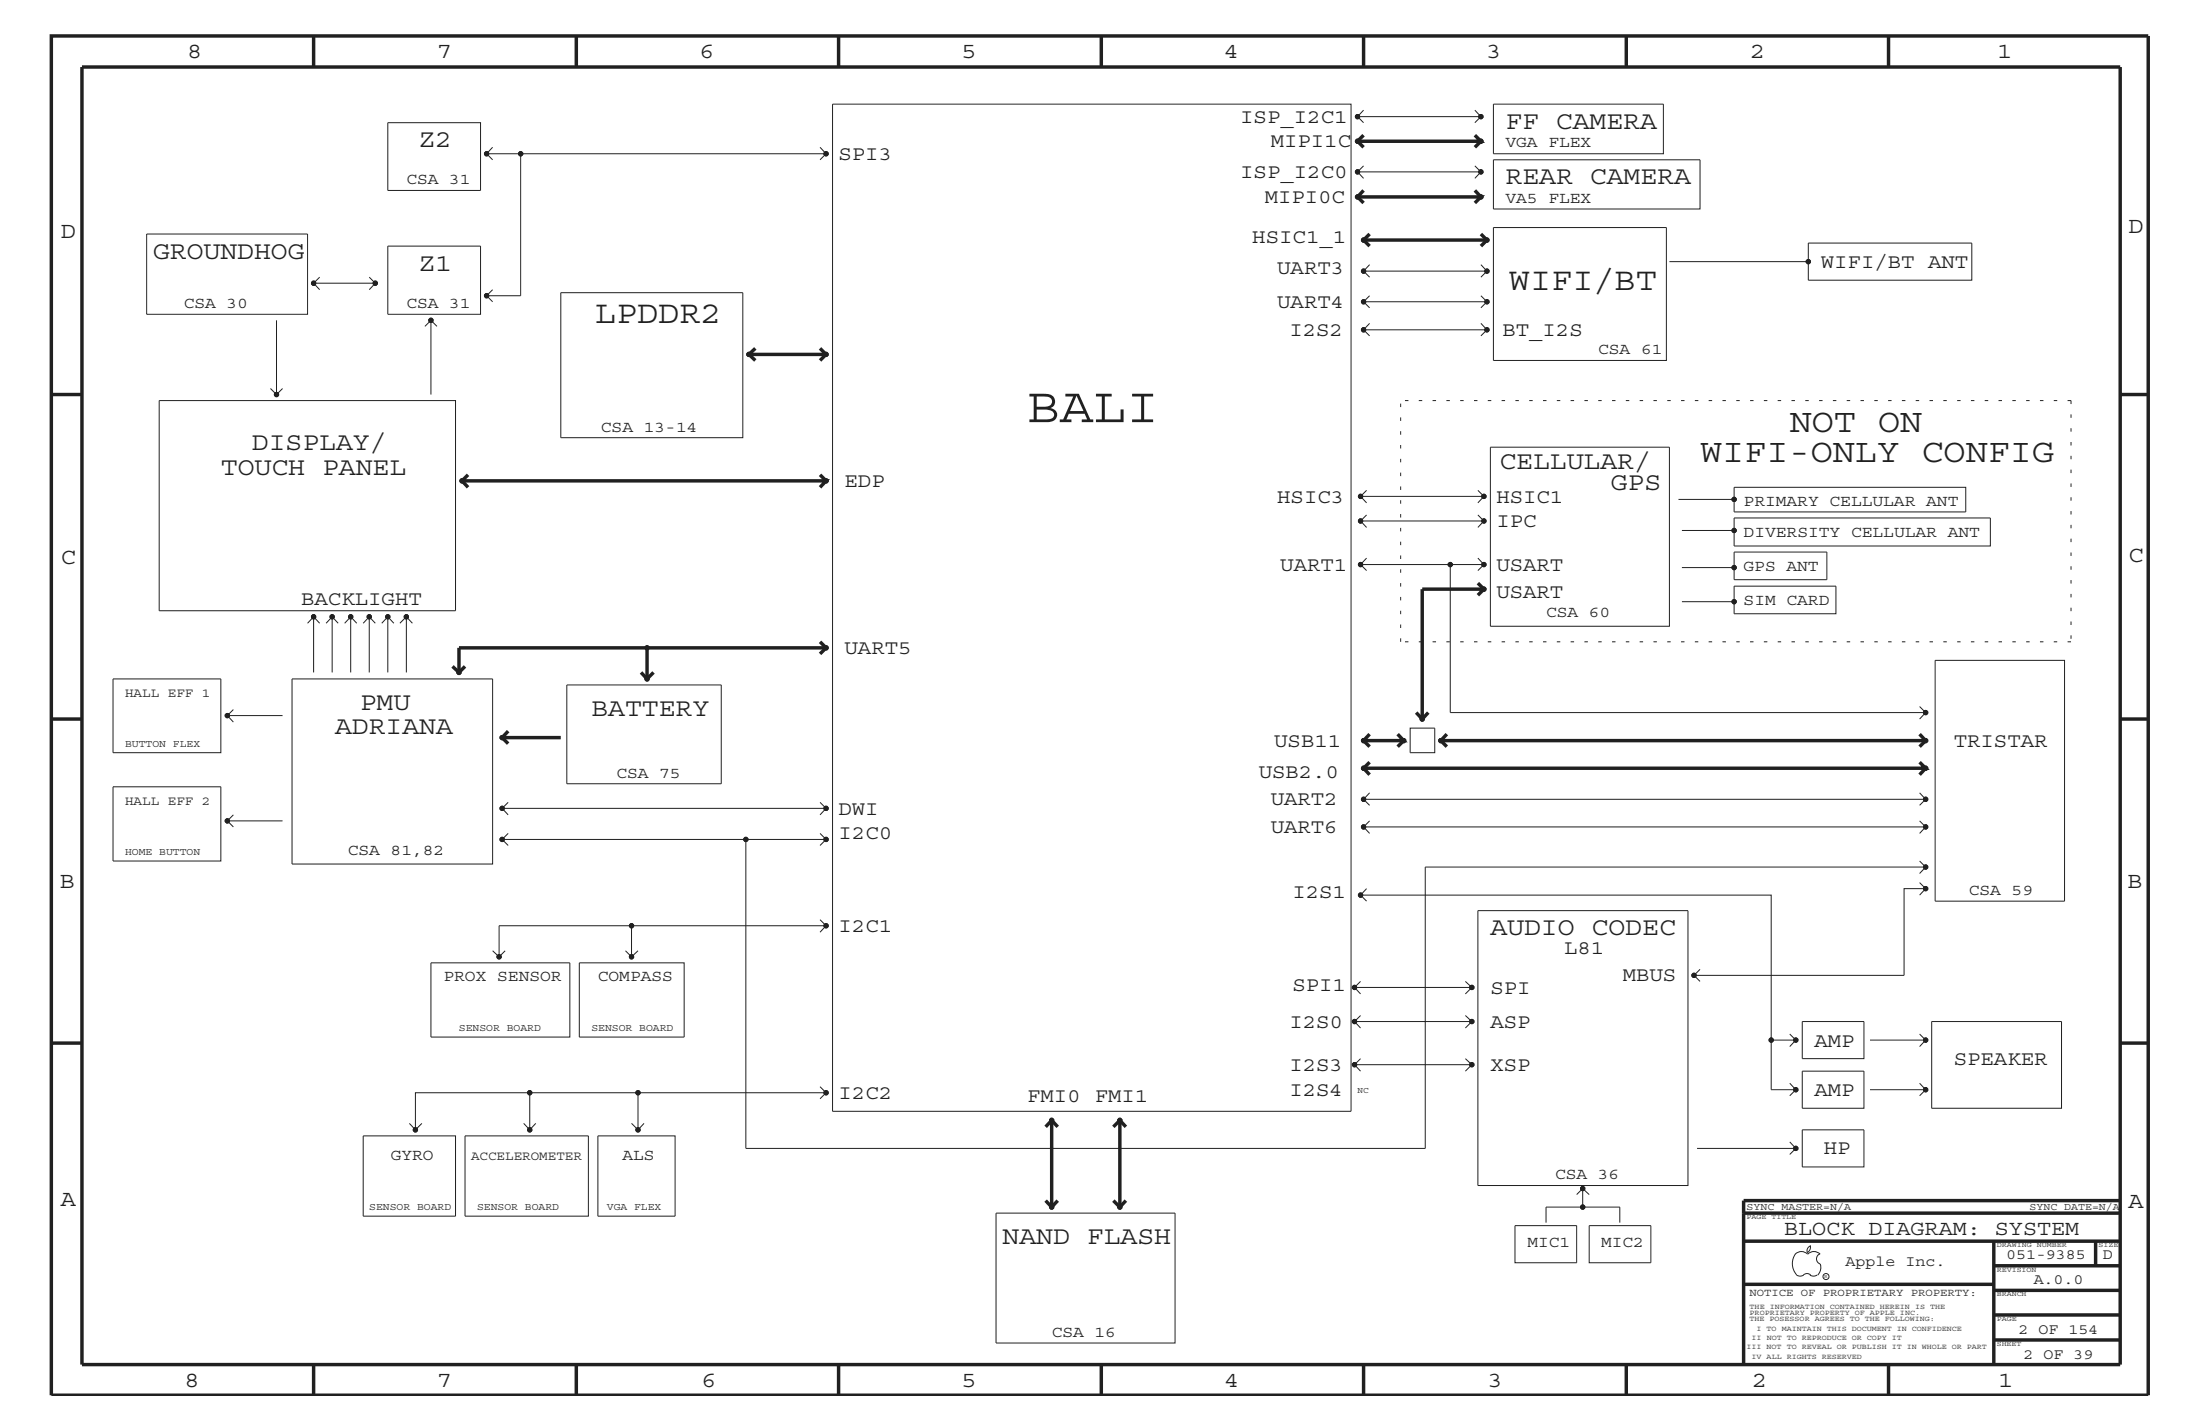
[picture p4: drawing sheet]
<svg xmlns="http://www.w3.org/2000/svg" width="432mm" height="279mm" viewBox="0 0 432 279" stroke-linecap="round" stroke-linejoin="round" font-family="sans-serif">
<g fill="none" stroke="#231f20" stroke-width=".68" stroke-linecap="butt">
<path d="M10.1 7.1h411.5v266.7h-411.5zM16.1 13.2h400v254.5h-400zM61.6 7.1v6.1M113.1 7.1v6.1M164.6 7.1v6.1M216.2 7.1v6.1M267.6 7.1v6.1M319.2 7.1v6.1M370.7 7.1v6.1M266.4 38.6h24.3l-1.2 1.2M266.4 38.6l1.2 1.2M266.4 27.7l1.2 1.2"/>
<path d="M267.6 37.4l-1.2 1.2M267.6 26.5l-1.2 1.2M289.5 26.5l1.2 1.2h-24.3M289.5 37.4l1.2 1.2M290.7 27.7l-1.2 1.2M267.6 47.1l1.2 1.2M267.6 47.1h24.2M268.8 45.9l-1.2 1.2M290.7 45.9l1.1 1.2M291.8 47.1l-1.1 1.2M10.1 77.4h6M147 69.5l1.3 1.2"/>
<path d="M147 69.5h15.1M148.3 68.4l-1.3 1.1M161 68.4l1.1 1.1M162.1 69.5l-1.1 1.2M416.1 77.4h5.5M90.7 94.3h71.4l-1.1 1.3M90.7 94.3l1.2 1.3M91.9 93.2l-1.2 1.1M161 93.2l1.1 1.1M290.1 114.4l1.2 1.2M291.3 115.6h-12.2v25.5M291.3 115.6l-1.2 1.2"/>
<path d="M88.8 130.8l1.3 1.1M91.3 130.8l-1.2 1.1M125.8 131.9l1.2 1.3M127 127.1v6.1M128.3 131.9l-1.3 1.3M161 125.9l1.1 1.2M162.1 127.1h-72v4.8M162.1 127.1l-1.1 1.2M278 139.8l1.1 1.3 1.2-1.3M10.1 141.1h6M98.6 144.7h11.5M98.6 144.7l1.1 1.2"/>
<path d="M99.7 143.5l-1.1 1.2M267.6 150.7l1.2 1.3M267.6 145.3l1.2 1.2M268.8 149.5l-1.2 1.2M268.8 144l-1.2 1.3M274.3 144l1.2 1.3h-7.9M275.5 145.3l-1.2 1.2M282.8 145.3l1.2 1.2M282.8 145.3h95.2M284 144l-1.2 1.3M376.8 149.5l1.2 1.2h-110.4M376.8 144l1.2 1.3"/>
<path d="M378 145.3l-1.2 1.2M378 150.7l-1.2 1.3M416.1 141.1h5.5M10.1 204.7h6M206.4 219.8v17M206.4 219.8l1.2 1.3M206.4 219.8l-1.2 1.3M219.8 219.8v17M219.8 219.8l1.2 1.3M219.8 219.8l-1.3 1.3M416.1 204.7h5.5M205.2 235.6l1.2 1.2"/>
<path d="M207.6 235.6l-1.2 1.2M218.5 235.6l1.3 1.2M221 235.6l-1.2 1.2M342.2 238h73.9M416.1 235.6h-73.9v32.1M342.2 243.5h73.9M342.2 252h49.1M391.3 248.4h24.8M391.3 243.5v24.2M391.3 258h24.8M391.3 253.2h24.8M411.3 243.5v4.9"/>
<path d="M61.6 267.7v6.1M113.1 267.7v6.1M164.6 267.7v6.1M216.2 268v5.8M267.6 267.7v6.1M319.2 267.7v6.1M370.7 267.7v6.1M391.3 262.9h24.8"/>
</g>
<g fill="none" stroke="#231f20" stroke-width=".2">
<path d="M76.1 24.1h18.2v13.3h-18.2zM95.5 30.2l1.2 1.2M96.7 28.9l-1.2 1.3M102.2 30.2v27.8h-6.7M161 28.9l1.1 1.3h-66.6M162.1 30.2l-1.1 1.2M163.4 20.4h101.8v197.6h-101.8zM266.4 33.7h24.3l-1.2 1.3M266.4 22.9l1.2 1.2M266.4 22.9h24.3M266.4 33.7l1.2 1.3M267.6 21.6l-1.2 1.3"/>
<path d="M267.6 32.5l-1.2 1.2M289.5 21.6l1.2 1.3M289.5 32.5l1.2 1.2M290.7 22.9l-1.2 1.2M293.1 20.4h33.4v9.8h-33.4zM293.1 31.4h40.6v9.6h-40.6zM28.8 45.9h31.6v15.8h-31.6zM61.6 55.6l1.1 1.2M62.7 54.4l-1.1 1.2M72.5 54.4l1.2 1.2h-12.1M73.7 55.6l-1.2 1.2M76.1 48.3h18.2v13.4h-18.2z"/>
<path d="M95.5 58l1.2 1.2M96.7 56.8l-1.2 1.2M110.1 57.4h35.7v28.5h-35.7zM267.6 53.2l1.2 1.2M267.6 53.2h24.2M267.6 59.2l1.2 1.2M268.8 51.9l-1.2 1.3M268.8 58l-1.2 1.2M290.7 58l1.1 1.2h-24.2M290.7 51.9l1.1 1.3M291.8 53.2l-1.1 1.2M291.8 59.2l-1.1 1.2"/>
<path d="M293.1 44.6h34v26.1h-34zM327.7 51.3h27.2M354.9 47.7h32.1v7.3h-32.1zM31.2 78.6h58.2v41.2h-58.2zM53.1 76.2l1.2 1.2M54.3 62.9v14.5l1.2-1.2M84.6 62.9v14.5M84.6 62.9l1.2 1.1M84.6 62.9l-1.2 1.1M267.6 64.7l1.2 1.2M267.6 64.7h24.2M268.8 63.4l-1.2 1.3"/>
<path d="M290.7 63.4l1.1 1.3M291.8 64.7l-1.1 1.2M267 97.4h24.3l-1.2 1.3M267 97.4l1.2 1.3M268.2 96.2l-1.2 1.2M290.1 96.2l1.2 1.2M292.5 87.7h35.2v35.2h-35.2zM329.4 98h11M340.4 95.6h45.4v4.8h-45.4zM267 102.2h24.3l-1.2 1.3M267 102.2l1.2 1.3M267 110.8l1.2 1.2"/>
<path d="M268.2 101l-1.2 1.2M268.2 109.5l-1.2 1.3M284.6 110.8v29h93.4M290.1 109.5l1.2 1.3h-24.3M290.1 101l1.2 1.2M291.3 110.8l-1.2 1.2M330.1 118.1h10.3v-3.1h19.9v5.4h-19.9v-2.3M330.1 104.1h10.3v-2.5h50.3v5.5h-50.3v-3M330.1 111.4h10.3v-3.1h18.2v5.4h-18.2v-2.3M22.2 133.2h21.1v14.5h-21.1zM45.8 139.2l-1.2 1.2M57.3 133.2h39.4v36.3h-39.4z"/>
<path d="M61.6 121v10.9M61.6 121l-1.2 1.3M61.6 121l1.1 1.3M65.2 121v10.9M65.2 121l1.2 1.3M65.2 121l-1.2 1.3M68.8 121v10.9M68.8 121l-1.2 1.3M68.8 121l1.2 1.3M72.5 121v10.9M72.5 121l-1.2 1.3M72.5 121l1.2 1.3"/>
<path d="M76.1 121v10.9M76.1 121l1.2 1.3M76.1 121l-1.2 1.3M79.8 121v10.9M79.8 121l-1.3 1.3M79.8 121l1.1 1.3M111.3 134.4h30.3v19.4h-30.3zM376.8 138.6l1.2 1.2M378 139.8l-1.2 1.3M379.8 129.6h25.4v47.2h-25.4zM22.2 154.4h21.1v14.5h-21.1zM44.6 140.4l1.2 1.3"/>
<path d="M44.6 140.4h10.9M45.8 159.9l-1.2 1.2M98.6 158.6h63.5l-1.1 1.3M98.6 158.6l1.1 1.3M99.7 157.4l-1.1 1.2M161 157.4l1.1 1.2M267.6 156.8l1.2 1.2M268.8 155.6l-1.2 1.2M276.8 142.9h4.8v4.8h-4.8zM376.8 155.6l1.2 1.2h-110.4M378 156.8l-1.2 1.2M44.6 161.1l1.2 1.1"/>
<path d="M44.6 161.1h10.9M98.6 164.7l1.1 1.2M98.6 164.7h63.5M99.7 163.5l-1.1 1.2M146.4 164.7v60.6h133.3v-55.2h98.3M161 163.5l1.1 1.2M162.1 164.7l-1.1 1.2M267 175.6h80.6v28.5M267 175.6l1.2 1.2M267.6 162.2l1.2 1.3M268.2 174.4l-1.2 1.2M268.8 161.1l-1.2 1.1"/>
<path d="M376.8 161.1l1.2 1.1h-110.4M376.8 168.9l1.2 1.2M376.8 173.2l1.2 1.2M378 174.4h-4.3v17h-41.2M378 170.1l-1.2 1.3M378 174.4l-1.2 1.2M378 162.2l-1.2 1.3M84.6 188.9h27.2v14.6h-27.2zM96.7 186.5l1.3 1.2M99.1 186.5l-1.1 1.2M113.7 188.9h20.6v14.6h-20.6zM122.8 186.5l1.2 1.2"/>
<path d="M124 181.6v6.1M125.2 186.5l-1.2 1.2M161 180.5l1.1 1.1M162.1 181.6h-64.1v6.1M162.1 181.6l-1.1 1.3M265.9 193.7l1.1 1.3M265.9 193.7h23M267 192.6l-1.1 1.1M267 199.2l-1.1 1.2M287.6 192.6l1.3 1.1M287.6 199.2l1.3 1.2M288.9 193.7l-1.3 1.3"/>
<path d="M332.5 191.4l1.2 1.2M333.7 190.2l-1.2 1.2M104 214.4v7.3M125.2 214.4h-43.7v7.3l1.3-1.3M125.2 214.4v7.3M125.2 214.4h36.9M161 213.2l1.1 1.2M162.1 214.4l-1.1 1.2M265.9 200.4h23l-1.3 1.3M265.9 208.9l1.1 1.3M265.9 208.9h23M265.9 200.4l1.1 1.3"/>
<path d="M267 207.7l-1.1 1.2M287.6 207.7l1.3 1.2M288.9 208.9l-1.3 1.3M347.6 204.1v9.7h4.9M347.6 204.1h4.9M351.3 212.5l1.2 1.3M351.3 202.9l1.2 1.2M352.5 213.8l-1.2 1.2M352.5 204.1l-1.2 1.2M353.7 210.2h12.1v7.3h-12.1zM353.7 200.4h12.1v7.3h-12.1zM367 213.8h11l-1.2 1.2"/>
<path d="M376.8 212.5l1.2 1.3M376.8 202.9l1.2 1.2h-11M378 204.1l-1.2 1.2M379.1 200.4h25.5v17.1h-25.5zM71.3 222.9h18.1v15.7h-18.1zM80.3 220.4l1.2 1.3M91.3 222.9h24.2v15.7h-24.2zM102.8 220.4l1.2 1.3M105.2 220.4l-1.2 1.3M117.3 222.9h15.2v15.7h-15.2zM124 220.4l1.2 1.3M126.4 220.4l-1.2 1.3"/>
<path d="M195.5 238h35.1v25.5h-35.1zM290.1 232.6h41.2v-53.9h-41.2v53.9M310.6 233.2v3.6h-7.2v3.1M310.6 233.2l-1.1 1.2M310.6 233.2l1.3 1.2M310.6 236.8h7.3v3.1M333.1 225.3h19.4l-1.2 1.2M351.3 224.1l1.2 1.2M353.7 221.7h12.1v7.3h-12.1zM297.3 240.5h12.2v7.3h-12.2zM311.9 240.5h12.1v7.3h-12.1zM352.4 246.1a1.69 1.69 0 0 1 2.4 0"/>
<path d="M352.4 246a3.3 3.3 0 0 0 .2 4.1M352.6 250.2l.7 .2 .7-.2M354 250.2l.7-.3 .7 .3M354.8 246.1a1.69 1.69 0 0 1 2.4 0M355.2 250.2l.7 .2 .7-.2M355.3 244.4v.3a1.18 1.18 0 0 1-.6 1.1M355.4 244.4a.99 .99 0 0 0-.6 1.4M357.2 246a1.04 1.04 0 0 0-.7 1 1.04 1.04 0 0 0 .7 1M357.3 248l.1 .7a2.11 2.11 0 0 1-.6 1.5"/>
<circle cx="95.5" cy="30.2" r=".42"/>
<circle cx="102.2" cy="30.2" r=".42"/>
<circle cx="162.1" cy="30.2" r=".42"/>
<circle cx="266.4" cy="33.7" r=".42"/>
<circle cx="266.4" cy="27.7" r=".42"/>
<circle cx="266.4" cy="22.9" r=".42"/>
<circle cx="266.4" cy="38.6" r=".42"/>
<circle cx="290.7" cy="27.7" r=".42"/>
<circle cx="290.7" cy="33.7" r=".42"/>
<circle cx="290.7" cy="22.9" r=".42"/>
<circle cx="290.7" cy="38.6" r=".42"/>
<circle cx="61.6" cy="55.6" r=".42"/>
<circle cx="73.7" cy="55.6" r=".42"/>
<circle cx="95.5" cy="58" r=".42"/>
<circle cx="267.6" cy="59.2" r=".42"/>
<circle cx="267.6" cy="47.1" r=".42"/>
<circle cx="267.6" cy="53.2" r=".42"/>
<circle cx="291.8" cy="47.1" r=".42"/>
<circle cx="291.8" cy="59.2" r=".42"/>
<circle cx="291.8" cy="53.2" r=".42"/>
<circle cx="354.9" cy="51.3" r=".42"/>
<circle cx="54.3" cy="77.4" r=".42"/>
<circle cx="84.6" cy="62.9" r=".42"/>
<circle cx="147" cy="69.5" r=".42"/>
<circle cx="162.1" cy="69.5" r=".42"/>
<circle cx="267.6" cy="64.7" r=".42"/>
<circle cx="291.8" cy="64.7" r=".42"/>
<circle cx="90.7" cy="94.3" r=".42"/>
<circle cx="162.1" cy="94.3" r=".42"/>
<circle cx="267" cy="97.4" r=".42"/>
<circle cx="291.3" cy="97.4" r=".42"/>
<circle cx="340.4" cy="98" r=".42"/>
<circle cx="267" cy="110.8" r=".42"/>
<circle cx="267" cy="102.2" r=".42"/>
<circle cx="284.6" cy="110.8" r=".42"/>
<circle cx="291.3" cy="102.2" r=".42"/>
<circle cx="291.3" cy="110.8" r=".42"/>
<circle cx="291.3" cy="115.6" r=".42"/>
<circle cx="340.4" cy="118.1" r=".42"/>
<circle cx="340.4" cy="104.1" r=".42"/>
<circle cx="340.4" cy="111.4" r=".42"/>
<circle cx="61.6" cy="121" r=".42"/>
<circle cx="65.2" cy="121" r=".42"/>
<circle cx="68.8" cy="121" r=".42"/>
<circle cx="72.5" cy="121" r=".42"/>
<circle cx="76.1" cy="121" r=".42"/>
<circle cx="79.8" cy="121" r=".42"/>
<circle cx="90.1" cy="131.9" r=".42"/>
<circle cx="127" cy="127.1" r=".42"/>
<circle cx="127" cy="133.2" r=".42"/>
<circle cx="162.1" cy="127.1" r=".42"/>
<circle cx="378" cy="139.8" r=".42"/>
<circle cx="44.6" cy="140.4" r=".42"/>
<circle cx="98.6" cy="144.7" r=".42"/>
<circle cx="98.6" cy="158.6" r=".42"/>
<circle cx="162.1" cy="158.6" r=".42"/>
<circle cx="267.6" cy="150.7" r=".42"/>
<circle cx="267.6" cy="145.3" r=".42"/>
<circle cx="267.6" cy="156.8" r=".42"/>
<circle cx="275.5" cy="145.3" r=".42"/>
<circle cx="279.1" cy="141.1" r=".42"/>
<circle cx="282.8" cy="145.3" r=".42"/>
<circle cx="378" cy="150.7" r=".42"/>
<circle cx="378" cy="145.3" r=".42"/>
<circle cx="378" cy="156.8" r=".42"/>
<circle cx="44.6" cy="161.1" r=".42"/>
<circle cx="98.6" cy="164.7" r=".42"/>
<circle cx="146.4" cy="164.7" r=".42"/>
<circle cx="162.1" cy="164.7" r=".42"/>
<circle cx="267" cy="175.6" r=".42"/>
<circle cx="267.6" cy="162.2" r=".42"/>
<circle cx="378" cy="170.1" r=".42"/>
<circle cx="378" cy="162.2" r=".42"/>
<circle cx="378" cy="174.4" r=".42"/>
<circle cx="98" cy="187.7" r=".42"/>
<circle cx="124" cy="187.7" r=".42"/>
<circle cx="124" cy="181.6" r=".42"/>
<circle cx="162.1" cy="181.6" r=".42"/>
<circle cx="265.9" cy="193.7" r=".42"/>
<circle cx="288.9" cy="193.7" r=".42"/>
<circle cx="332.5" cy="191.4" r=".42"/>
<circle cx="104" cy="214.4" r=".42"/>
<circle cx="125.2" cy="214.4" r=".42"/>
<circle cx="162.1" cy="214.4" r=".42"/>
<circle cx="206.4" cy="219.8" r=".42"/>
<circle cx="219.8" cy="219.8" r=".42"/>
<circle cx="265.9" cy="200.4" r=".42"/>
<circle cx="265.9" cy="208.9" r=".42"/>
<circle cx="288.9" cy="208.9" r=".42"/>
<circle cx="288.9" cy="200.4" r=".42"/>
<circle cx="347.6" cy="204.1" r=".42"/>
<circle cx="352.5" cy="213.8" r=".42"/>
<circle cx="352.5" cy="204.1" r=".42"/>
<circle cx="378" cy="213.8" r=".42"/>
<circle cx="378" cy="204.1" r=".42"/>
<circle cx="81.5" cy="221.7" r=".42"/>
<circle cx="104" cy="221.7" r=".42"/>
<circle cx="125.2" cy="221.7" r=".42"/>
<circle cx="206.4" cy="236.8" r=".42"/>
<circle cx="219.8" cy="236.8" r=".42"/>
<circle cx="310.6" cy="233.2" r=".42"/>
<circle cx="310.6" cy="236.8" r=".42"/>
<circle cx="352.5" cy="225.3" r=".42"/>
<circle cx="358.4" cy="250.5" r=".59"/>
</g>
<path d="M406.5 78.6h-131.6M406.5 78.6v47.3M274.9 125.9v-47.3M406.5 125.9h-131.6" fill="none" stroke="#231f20" stroke-width=".2" stroke-dasharray=".7 2" stroke-linecap="butt"/>
<g fill="#231f20" stroke="#231f20" stroke-width=".2">
<circle cx="347.6" cy="204.1" r=".42"/>
<circle cx="352.5" cy="213.8" r=".42"/>
<circle cx="352.5" cy="204.1" r=".42"/>
<circle cx="378" cy="204.1" r=".42"/>
<circle cx="378" cy="213.8" r=".42"/>
<circle cx="310.6" cy="233.2" r=".42"/>
<circle cx="310.6" cy="236.8" r=".42"/>
<circle cx="352.5" cy="225.3" r=".42"/>
<circle cx="206.4" cy="219.8" r=".42"/>
<circle cx="265.9" cy="193.7" r=".42"/>
<circle cx="288.9" cy="193.7" r=".42"/>
<circle cx="288.9" cy="200.4" r=".42"/>
<circle cx="265.9" cy="200.4" r=".42"/>
<circle cx="54.3" cy="77.4" r=".42"/>
<circle cx="267" cy="175.6" r=".42"/>
<circle cx="81.5" cy="221.7" r=".42"/>
<circle cx="104" cy="221.7" r=".42"/>
<circle cx="125.2" cy="221.7" r=".42"/>
<circle cx="125.2" cy="214.4" r=".42"/>
<circle cx="98" cy="187.7" r=".42"/>
<circle cx="124" cy="187.7" r=".42"/>
<circle cx="124" cy="181.6" r=".42"/>
<circle cx="291.3" cy="97.4" r=".42"/>
<circle cx="340.4" cy="98" r=".42"/>
<circle cx="267" cy="97.4" r=".42"/>
<circle cx="267.6" cy="150.7" r=".42"/>
<circle cx="378" cy="150.7" r=".42"/>
<circle cx="127" cy="133.2" r=".42"/>
<circle cx="162.1" cy="69.5" r=".42"/>
<circle cx="147" cy="69.5" r=".42"/>
<circle cx="102.2" cy="30.2" r=".42"/>
<circle cx="90.7" cy="94.3" r=".42"/>
<circle cx="162.1" cy="158.6" r=".42"/>
<circle cx="162.1" cy="164.7" r=".42"/>
<circle cx="146.4" cy="164.7" r=".42"/>
<circle cx="162.1" cy="127.1" r=".42"/>
<circle cx="127" cy="127.1" r=".42"/>
<circle cx="162.1" cy="214.4" r=".42"/>
<circle cx="162.1" cy="181.6" r=".42"/>
<circle cx="162.1" cy="30.2" r=".42"/>
<circle cx="162.1" cy="94.3" r=".42"/>
<circle cx="290.7" cy="27.7" r=".42"/>
<circle cx="266.4" cy="27.7" r=".42"/>
<circle cx="266.4" cy="22.9" r=".42"/>
<circle cx="290.7" cy="22.9" r=".42"/>
<circle cx="266.4" cy="38.6" r=".42"/>
<circle cx="290.7" cy="38.6" r=".42"/>
<circle cx="290.7" cy="33.7" r=".42"/>
<circle cx="266.4" cy="33.7" r=".42"/>
<circle cx="76.1" cy="121" r=".42"/>
<circle cx="72.5" cy="121" r=".42"/>
<circle cx="61.6" cy="121" r=".42"/>
<circle cx="68.8" cy="121" r=".42"/>
<circle cx="65.2" cy="121" r=".42"/>
<circle cx="79.8" cy="121" r=".42"/>
<circle cx="95.5" cy="30.2" r=".42"/>
<circle cx="95.5" cy="58" r=".42"/>
<circle cx="84.6" cy="62.9" r=".42"/>
<circle cx="61.6" cy="55.6" r=".42"/>
<circle cx="73.7" cy="55.6" r=".42"/>
<circle cx="219.8" cy="236.8" r=".42"/>
<circle cx="219.8" cy="219.8" r=".42"/>
<circle cx="104" cy="214.4" r=".42"/>
<circle cx="354.9" cy="51.3" r=".42"/>
<circle cx="291.8" cy="47.1" r=".42"/>
<circle cx="291.8" cy="53.2" r=".42"/>
<circle cx="267.6" cy="47.1" r=".42"/>
<circle cx="267.6" cy="53.2" r=".42"/>
<circle cx="267.6" cy="59.2" r=".42"/>
<circle cx="291.8" cy="59.2" r=".42"/>
<circle cx="291.8" cy="64.7" r=".42"/>
<circle cx="267.6" cy="64.7" r=".42"/>
<circle cx="378" cy="174.4" r=".42"/>
<circle cx="332.5" cy="191.4" r=".42"/>
<circle cx="288.9" cy="208.9" r=".42"/>
<circle cx="265.9" cy="208.9" r=".42"/>
<circle cx="378" cy="170.1" r=".42"/>
<circle cx="267.6" cy="156.8" r=".42"/>
<circle cx="378" cy="156.8" r=".42"/>
<circle cx="378" cy="162.2" r=".42"/>
<circle cx="267.6" cy="162.2" r=".42"/>
<circle cx="340.4" cy="104.1" r=".42"/>
<circle cx="340.4" cy="111.4" r=".42"/>
<circle cx="340.4" cy="118.1" r=".42"/>
<circle cx="291.3" cy="102.2" r=".42"/>
<circle cx="267" cy="102.2" r=".42"/>
<circle cx="291.3" cy="110.8" r=".42"/>
<circle cx="267" cy="110.8" r=".42"/>
<circle cx="378" cy="139.8" r=".42"/>
<circle cx="206.4" cy="236.8" r=".42"/>
<circle cx="378" cy="145.3" r=".42"/>
<circle cx="284.6" cy="110.8" r=".42"/>
<circle cx="90.1" cy="131.9" r=".42"/>
<circle cx="98.6" cy="144.7" r=".42"/>
<circle cx="98.6" cy="158.6" r=".42"/>
<circle cx="98.6" cy="164.7" r=".42"/>
<circle cx="44.6" cy="140.4" r=".42"/>
<circle cx="44.6" cy="161.1" r=".42"/>
<circle cx="279.1" cy="141.1" r=".42"/>
<circle cx="282.8" cy="145.3" r=".42"/>
<circle cx="291.3" cy="115.6" r=".42"/>
<circle cx="275.5" cy="145.3" r=".42"/>
<circle cx="267.6" cy="145.3" r=".42"/>
</g>
<text font-size="9.7" fill="#231f20" x="201.6" y="82.8">BALI</text>
<g font-size="6.5" fill="#231f20">
<text x="351.3" y="84.7">NOT ON</text>
<text x="333.7" y="90.7">WIFI-ONLY CONFIG</text>
</g>
<g font-size="6.3" fill="#231f20">
<text x="296.2" y="56.8">WIFI/BT</text>
<text x="116.8" y="63.4">LPDDR2</text>
</g>
<g font-size="5" fill="#231f20">
<text x="82.1" y="28.9">Z2</text>
<text x="295.5" y="25.3">FF CAMERA</text>
<text x="295.5" y="36.2">REAR CAMERA</text>
<text x="30.1" y="50.7">GROUNDHOG</text>
<text x="82.1" y="53.2">Z1</text>
<text x="49.4" y="88.3">DISPLAY/</text>
<text x="43.3" y="93.2">TOUCH PANEL</text>
<text x="294.3" y="92">CELLULAR/</text>
<text x="316.1" y="96.2">GPS</text>
<text x="70.6" y="139.2">PMU</text>
<text x="116.1" y="140.4">BATTERY</text>
<text x="65.8" y="144">ADRIANA</text>
<text x="292.5" y="183.5">AUDIO CODEC</text>
<text x="196.8" y="244.1">NAND FLASH</text>
</g>
<g font-size="4.5" fill="#231f20">
<text x="36.7" y="11.5">8</text>
<text x="85.8" y="11.5">7</text>
<text x="137.3" y="11.5">6</text>
<text x="188.7" y="11.5">5</text>
<text x="240.3" y="11.5">4</text>
<text x="291.7" y="11.5">3</text>
<text x="343.5" y="11.5">2</text>
<text x="392" y="11.5">1</text>
<text x="11.9" y="46.8">D</text>
<text x="417.8" y="45.7">D</text>
<text x="11.9" y="110.6">C</text>
<text x="417.7" y="110.4">C</text>
<text x="11.8" y="174.3">B</text>
<text x="417.6" y="174.2">B</text>
<text x="11.9" y="236.7">A</text>
<text x="417.7" y="237.1">A</text>
<text x="36.2" y="272.1">8</text>
<text x="85.8" y="272.1">7</text>
<text x="137.7" y="272.1">6</text>
<text x="188.7" y="272.1">5</text>
<text x="240.4" y="272.1">4</text>
<text x="292" y="272.1">3</text>
<text x="343.9" y="272.1">2</text>
<text x="392.2" y="272.1">1</text>
</g>
<text font-size="4.1" fill="#231f20" x="350.2" y="242.3">BLOCK DIAGRAM: SYSTEM</text>
<g font-size="4" fill="#231f20">
<text x="243.4" y="24.1">ISP_I2C1</text>
<text x="249.4" y="28.9">MIPI1C</text>
<text x="164.6" y="31.4">SPI3</text>
<text x="243.4" y="35">ISP_I2C0</text>
<text x="248.2" y="39.8">MIPI0C</text>
<text x="245.8" y="47.7">HSIC1_1</text>
<text x="250.7" y="53.8">UART3</text>
<text x="357.4" y="52.5">WIFI/BT ANT</text>
<text x="250.7" y="60.4">UART4</text>
<text x="253.1" y="65.9">I2S2</text>
<text x="294.9" y="65.9">BT_I2S</text>
<text x="165.8" y="95.6">EDP</text>
<text x="250.7" y="98.7">HSIC3</text>
<text x="293.7" y="98.7">HSIC1</text>
<text x="293.7" y="103.5">IPC</text>
<text x="251.3" y="112">UART1</text>
<text x="293.7" y="112">USART</text>
<text x="59.1" y="118.6">BACKLIGHT</text>
<text x="293.7" y="117.4">USART</text>
<text x="165.8" y="128.3">UART5</text>
<text x="250.1" y="146.5">USB11</text>
<text x="383.5" y="146.5">TRISTAR</text>
<text x="247.1" y="152.6">USB2.0</text>
<text x="164.6" y="159.9">DWI</text>
<text x="249.4" y="158">UART2</text>
<text x="164.6" y="164.7">I2C0</text>
<text x="249.4" y="163.5">UART6</text>
<text x="253.7" y="176.2">I2S1</text>
<text x="164.6" y="182.9">I2C1</text>
<text x="307" y="187.1">L81</text>
<text x="253.7" y="194.4">SPI1</text>
<text x="292.5" y="195">SPI</text>
<text x="318.5" y="192.6">MBUS</text>
<text x="253.1" y="201.7">I2S0</text>
<text x="292.5" y="201.7">ASP</text>
<text x="356.1" y="205.3">AMP</text>
<text x="383.5" y="208.9">SPEAKER</text>
<text x="164.6" y="215.6">I2C2</text>
<text x="253.1" y="215">I2S4</text>
<text x="253.1" y="210.2">I2S3</text>
<text x="292.5" y="210.2">XSP</text>
<text x="356.1" y="215">AMP</text>
<text x="201.6" y="216.2">FMI0</text>
<text x="214.9" y="216.2">FMI1</text>
<text x="358" y="226.5">HP</text>
</g>
<g font-size="3.1" fill="#231f20">
<text x="295.5" y="28.9">VGA FLEX</text>
<text x="79.8" y="36.2">CSA 31</text>
<text x="295.5" y="39.8">VA5 FLEX</text>
<text x="36.1" y="60.4">CSA 30</text>
<text x="79.8" y="60.4">CSA 31</text>
<text x="313.7" y="69.5">CSA 61</text>
<text x="117.9" y="84.7">CSA 13-14</text>
<text x="342.2" y="99.3">PRIMARY CELLULAR ANT</text>
<text x="342.2" y="105.3">DIVERSITY CELLULAR ANT</text>
<text x="342.2" y="112">GPS ANT</text>
<text x="342.2" y="118.6">SIM CARD</text>
<text x="303.4" y="121">CSA 60</text>
<text x="121" y="152.6">CSA 75</text>
<text x="68.2" y="167.8">CSA 81,82</text>
<text x="386.4" y="175.6">CSA 59</text>
<text x="87" y="192.6">PROX SENSOR</text>
<text x="117.3" y="192.6">COMPASS</text>
<text x="76.7" y="227.7">GYRO</text>
<text x="122.2" y="227.7">ALS</text>
<text x="305.2" y="231.3">CSA 36</text>
<text x="299.8" y="244.7">MIC1</text>
<text x="314.3" y="244.7">MIC2</text>
<text x="206.4" y="262.2">CSA 16</text>
</g>
<g font-size="3" fill="#231f20">
<text x="362.2" y="248.4">Apple Inc.</text>
<text x="393.7" y="247.1">051-9385</text>
<text x="399.2" y="252">A.0.0</text>
<text x="412.7" y="247.1">D</text>
<text x="396.2" y="261.6">2 OF 154</text>
<text x="397.2" y="266.6">2 OF 39</text>
</g>
<g font-size="2.5" fill="#231f20">
<text x="24.6" y="136.8">HALL EFF 1</text>
<text x="24.6" y="158">HALL EFF 2</text>
<text x="92.5" y="227.7">ACCELEROMETER</text>
</g>
<text font-size="2.1" fill="#231f20" x="343.4" y="254.4">NOTICE OF PROPRIETARY PROPERTY:</text>
<g font-size="2" fill="#231f20">
<text x="24.6" y="146.5">BUTTON FLEX</text>
<text x="24.6" y="167.8">HOME BUTTON</text>
<text x="90.1" y="202.3">SENSOR BOARD</text>
<text x="116.1" y="202.3">SENSOR BOARD</text>
<text x="72.5" y="237.4">SENSOR BOARD</text>
<text x="93.6" y="237.4">SENSOR BOARD</text>
<text x="119.1" y="237.4">VGA FLEX</text>
<text x="342.8" y="237.4">SYNC_MASTER=N/A</text>
<text x="398.4" y="237.4">SYNC_DATE=N/A</text>
</g>
<text font-size="1.7" fill="#231f20" x="266.4" y="214.4">NC</text>
<g font-size="1.4" fill="#231f20">
<text x="342.8" y="239.2">PAGE TITLE</text>
<text x="391.9" y="244.7">DRAWING NUMBER</text>
<text x="411.9" y="244.7">SIZE</text>
<text x="391.9" y="249.5">REVISION</text>
<text x="343.4" y="256.8">THE INFORMATION CONTAINED HEREIN IS THE</text>
<text x="391.9" y="254.4">BRANCH</text>
<text x="343.4" y="258">PROPRIETARY PROPERTY OF APPLE INC.</text>
<text x="343.4" y="259.3">THE POSESSOR AGREES TO THE FOLLOWING:</text>
<text x="343.8" y="262.9">II NOT TO REPRODUCE OR COPY IT</text>
<text x="344.8" y="261.1">I TO MAINTAIN THIS DOCUMENT IN CONFIDENCE</text>
<text x="391.9" y="259.3">PAGE</text>
<text x="342.8" y="264.7">III NOT TO REVEAL OR PUBLISH IT IN WHOLE OR PART</text>
<text x="343.8" y="266.6">IV ALL RIGHTS RESERVED</text>
<text x="391.9" y="264.1">SHEET</text>
</g>
<text font-size="1" fill="#231f20" x="358.1" y="250.7">R</text>
</svg>
